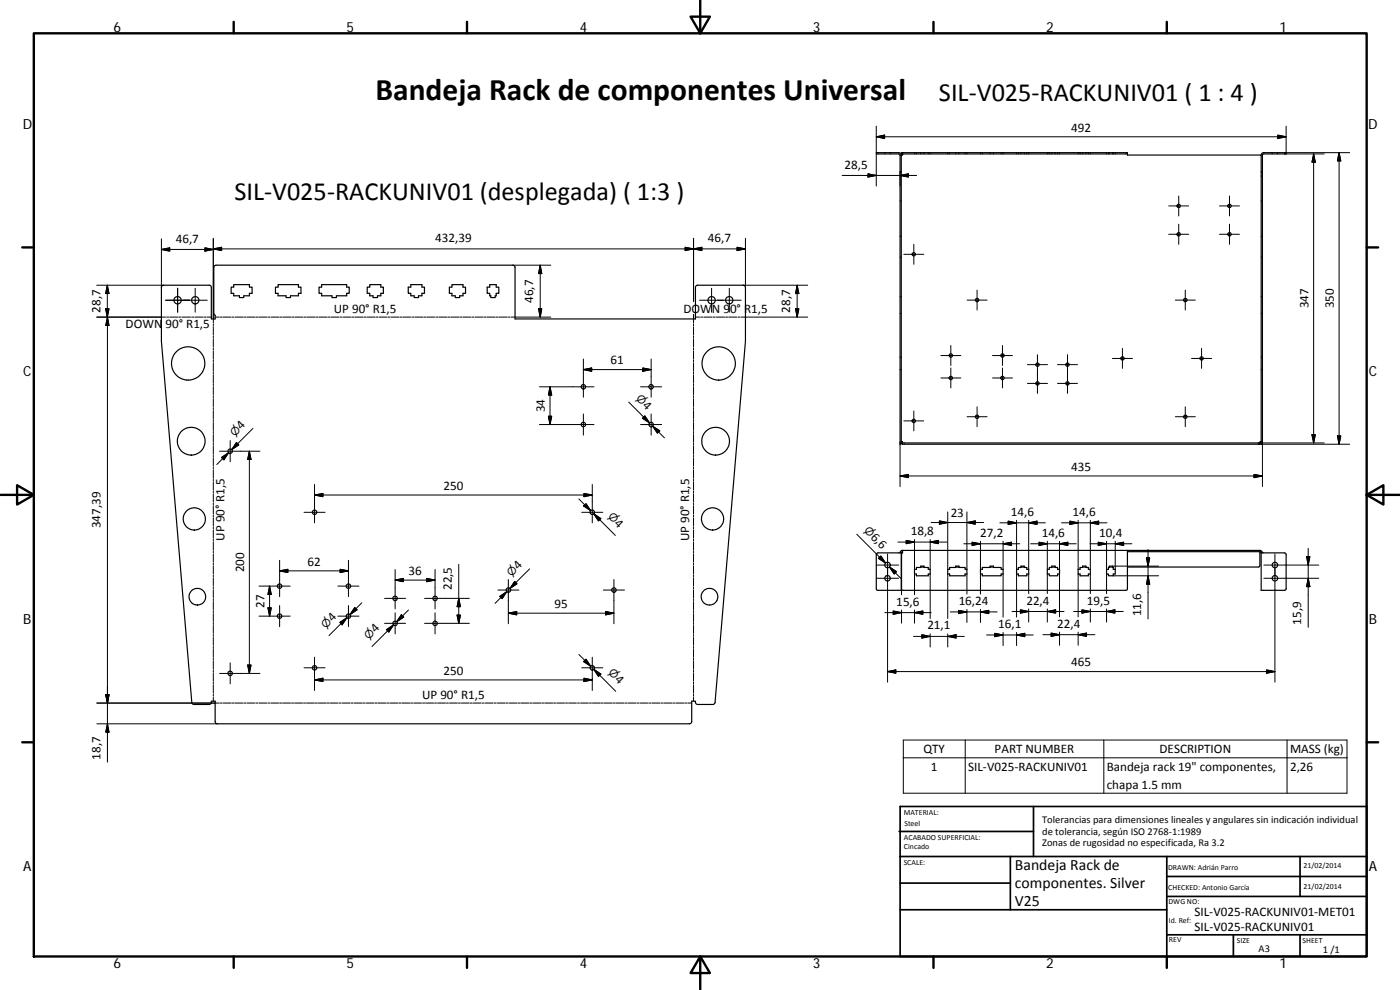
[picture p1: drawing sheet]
<svg xmlns="http://www.w3.org/2000/svg" width="420mm" height="297mm" viewBox="0 0 420 297" stroke-linecap="round" stroke-linejoin="round" font-family="sans-serif">
<g fill="none" stroke="#000" stroke-width=".3">
<path d="M263 37.9v7.9M386 37.9v7.9M260.5 52.2l2.5 .4-2.5 .5zM263 41l2.5-.5v1.1zM263 41h123M263 46.2v9.6M265.5 45.8v.1M265.5 46.1v.1M267.2 45.8v.1M267.2 46.1v.1M270.1 52.8h.1M270.1 46.5h.1"/>
<path d="M270.1 51.5v4.3M270.1 52.6l2.5-.4v.9zM270.4 52.8h.1M270.4 46.5h.1M270.9 45.8v.1M270.9 46.1v.1M274.5 45.8v.1M274.5 46.1v.1M275 45.8v.1M275 46.1v.1M275.1 52.6h-22.4M276.3 45.8v.1"/>
<path d="M276.3 46.1v.1M277.3 45.8v.1M277.3 46.1v.1M278.6 45.8v.1M278.6 46.1v.1M279.2 45.8v.1M279.2 46.1v.1M284.4 45.8v.1M284.4 46.1v.1M285 45.8v.1M285 46.1v.1M286.8 45.8v.1"/>
<path d="M286.8 46.1v.1M287.8 45.8v.1M287.8 46.1v.1M289.6 45.8v.1M289.6 46.1v.1M290.2 45.8v.1M290.2 46.1v.1M294.2 45.8v.1M294.2 46.1v.1M294.8 45.8v.1M294.8 46.1v.1M297.1 45.8v.1"/>
<path d="M297.1 46.1v.1M298.1 45.8v.1M298.1 46.1v.1M300.5 45.8v.1M300.5 46.1v.1M301 45.8v.1M301 46.1v.1M305.1 45.8v.1M305.1 46.1v.1M305.6 45.8v.1M305.6 46.1v.1M306.4 45.8v.1"/>
<path d="M306.4 46.1v.1M307.4 45.8v.1M307.4 46.1v.1M308.2 45.8v.1M308.2 46.1v.1M308.7 45.8v.1M308.7 46.1v.1M314.3 45.8v.1M314.3 46.1v.1M314.9 45.8v.1M314.9 46.1v.1M315.6 45.8v.1"/>
<path d="M315.6 46.1v.1M316.7 45.8v.1M316.7 46.1v.1M317.4 45.8v.1M317.4 46.1v.1M318 45.8v.1M318 46.1v.1M323.6 45.8v.1M323.6 46.1v.1M324.2 45.8v.1M324.2 46.1v.1M324.9 45.8v.1"/>
<path d="M324.9 46.1v.1M325.9 45.8v.1M325.9 46.1v.1M326.6 45.8v.1M326.6 46.1v.1M327.2 45.8v.1M327.2 46.1v.1M332.1 45.8v.1M332.1 46.1v.1M332.7 45.8v.1M332.7 46.1v.1M332.9 45.8v.1"/>
<path d="M332.9 46.1v.1M333.9 45.8v.1M333.9 46.1v.1M334.1 45.8v.1M334.1 46.1v.1M334.7 45.8v.1M334.7 46.1v.1M353.7 58.8v6M369 58.8v6M378.5 52.8h.1M378.5 46.5h.1M378.7 52.8h.2"/>
<path d="M378.7 46.5h.2M381.8 45.8v.1M381.8 46.1v.1M383.4 45.8v.1M383.4 46.1v.1M383.5 40.5l2.5 .5-2.5 .6zM385.5 46.2h11.9M385.5 45.8h19.6M394.2 46.2v86.7M394.2 46.2l.5 2.5h-1zM401.9 45.8v87.5M401.9 45.8l.5 2.5h-1z"/>
<path d="M48.4 71.7v14.6M48.4 74.8l2.5-.4v1zM48.4 74.8h15.6M61.5 74.4l2.5 .4-2.5 .6zM64 71.5v25.4M64 74.7l2.5-.5v1zM64 74.7h159.7M153.9 79.6h11.4M162.1 79.6v15.5M162.1 79.6l.5 2.5h-1zM205.6 74.2l2.5 .5-2.5 .5zM208.1 71.5v18.9"/>
<path d="M208.1 74.7l2.5-.5v1zM221.2 74.2l2.5 .5-2.5 .5zM223.7 71.5v14.8M270.1 77.2h.1M270.1 70.9h.1M270.1 60.3h.1M270.4 77.2h.1M270.4 70.9h.1M270.4 60.3h.1M271.2 76.3h6M274.2 73.3v6M350.7 70.3h6"/>
<path d="M350.7 61.8h6M353.7 67.3v6M366 70.3h6M366 61.8h6M369 67.3v6M378.5 77.2h.1M378.5 70.9h.1M378.5 60.3h.1M378.7 77.2h.2M378.7 70.9h.2M378.7 60.3h.2M29 95.1h20.7"/>
<path d="M29 85.6h20.1M31.7 92.6h1l-.5 2.5zM32.2 85.6l.5 2.5h-1zM32.2 85.6v9.5M32.2 95.1l.5 2.5h-1zM32.2 95.1v133.6M49.7 90.1h12.5M50 95.1h.6M50.9 95.1h2.6M53.3 86.5v7.2M53.8 95.1h.6M54.7 95.1h2.5"/>
<path d="M57.5 95.1h.6M58.5 95.1h2.4M58.6 86.5v7.2M61.2 95.1h.7M62.2 95.1h1.2M64 97.2v.6M64 98.1v2.4M64.6 95.1h1.2M66.1 95.1h.6M67 95.1h2.4M69.7 95.1h.6M70.6 95.1h2.4"/>
<path d="M73.3 95.1h.6M74.2 95.1h2.4M76.9 95.1h.6M77.8 95.1h2.4M80.5 95.1h.6M81.4 95.1h2.4M84.1 95.1h.6M85 95.1h2.4M87.7 95.1h.6M88.6 95.1h2.4M91.3 95.1h.6M92.2 95.1h2.4"/>
<path d="M94.9 95.1h.6M95.8 95.1h2.4M98.5 95.1h.6M99.4 95.1h2.4M102.1 95.1h.6M103 95.1h2.4M105.7 95.1h.6M106.6 95.1h2.4M109.3 95.1h.6M110.2 95.1h2.4M112.9 95.1h.6M113.8 95.1h2.4"/>
<path d="M116.5 95.1h.6M117.4 95.1h2.4M120.1 95.1h.6M121 95.1h2.4M123.7 95.1h.6M124.6 95.1h2.4M127.3 95.1h.6M128.2 95.1h2.4M130.9 95.1h.6M131.8 95.1h2.4M134.5 95.1h.6M135.4 95.1h2.4"/>
<path d="M138.1 95.1h.6M139 95.1h2.4M141.7 95.1h.6M142.6 95.1h2.4M145.3 95.1h.6M146.2 95.1h2.4M148.9 95.1h.6M149.8 95.1h2.4M152.5 95.1h.6M161.6 92.6h1l-.5 2.5zM165.3 95.1h-11.9M208.1 94.4v2.5"/>
<path d="M208.1 97.2v.6M208.1 98.1v2.4M208.7 95.1h1.2M209.9 90.1h12.6M210.3 95.1h.6M211.2 95.1h2.5M213.6 86.5v7.2M214 95.1h.6M215 95.1h2.5M217.8 95.1h.6M218.7 95.1h2.5M218.9 86.5v7.2"/>
<path d="M221.5 95.1h.6M223 85.6h19.4M238.7 92.6h1l-.5 2.5zM239.2 85.6v9.5M239.2 85.6l.5 2.5h-1zM242.4 95.1h-19.9M270.1 94h.1M270.1 89h.1M270.4 94h.1M270.4 89h.1M290.2 90h6M293.2 87v6"/>
<path d="M352.7 90h6M355.7 87v6M378.5 94h.1M378.5 89h.1M378.7 94h.2M378.7 89h.2M64 100.8v.6M64 101.7v2.4M64 104.4v.6M64 105.3v2.4M64 108v.6M64 108.9v2.4"/>
<path d="M64 111.5v.6M64 112.4v2.4M64 115.1v.6M64 116v2.4M64 118.7v.6M64 119.6v2.4M161.9 116.1h16.4M165.1 116.1v11.3M165.1 116.1l.5 2.4h-1zM175.1 107.7v11.5M175.1 110.9l2.5-.5v1zM175.1 110.9h20.3"/>
<path d="M192.2 116.1h6.4M192.9 110.4l2.5 .5-2.5 .5zM195.4 107.7v11.5M208.1 100.8v.6M208.1 101.7v2.4M208.1 104.4v.6M208.1 105.3v2.4M208.1 107.9v.7M208.1 108.9v2.4M208.1 111.5v.6M208.1 112.4v2.4M208.1 115.1v.6"/>
<path d="M208.1 116v2.4M208.1 118.7v.6M208.1 119.6v2.4M270.1 110.9h.1M270.1 107.2h.1M270.4 110.9h.1M270.4 107.2h.1M282.4 113.4h6M282.4 106.7h6M285.4 103.7v6M285.4 110.4v6M297.9 113.4h6"/>
<path d="M297.9 106.7h6M300.9 103.7v6M300.9 110.4v6M308.3 115h6.1M308.3 109.4h6.1M311.4 106.4v11.6M317.4 115h6M317.4 109.4h6M320.4 106.4v11.6M333.9 107.5h6M336.9 104.5v6M357.6 107.5h6"/>
<path d="M360.6 104.5v6M378.5 110.9h.1M378.5 107.2h.1M378.7 110.9h.2M378.7 107.2h.2M64 122.3v.6M64 123.2v2.4M64 125.9v.6M64 126.8v2.4M64 129.5v.5M64 130.3v2.4M64 133v.6"/>
<path d="M64 133.9v2.4M64 136.6v.6M64 137.5v2.4M65.9 135.4h12.1M66.5 137.3l2.1-1.5-1.4 2.2zM68.6 135.8l-3.5 3.6M69.1 132.2v6.4M71 132.8l.7 .7-2.1 1.4zM74.8 135.4l.5 2.5h-1zM74.8 135.4v66.7M75.9 128.5l-6.3 6.4 1.7-1.8M161.9 127.4h16.4"/>
<path d="M164.6 124.9h1l-.5 2.5zM175.1 124.2v6.4M188.7 120.7l6.2 6.2-1.7-1.8M192.2 127.4h6.4M193.5 124.8l1.4 2.1-2.1-1.4zM195.4 124.2v6.4M195.9 127.9l3.5 3.5M195.9 127.9l2.1 1.4-.7 .7zM208.1 122.3v.6M208.1 123.2v2.4M208.1 125.9v.6M208.1 126.8v2.4"/>
<path d="M208.1 129.5v.5M208.1 130.3v2.4M208.1 133v.6M208.1 133.9v2.4M208.1 136.6v.6M208.1 137.5v2.4M270.1 132.5h.1M270.1 132.8v13.2M270.4 132.5h.1M271.2 126.3h6M274.2 123.3v6M290.2 125h6"/>
<path d="M293.2 122v6M352.7 125h6M355.7 122v6M377.6 132.9h19.8M377.6 133.3h27.5M378.5 132.5h.1M378.7 132.5h.2M378.9 132.8v13.2M393.7 130.4h1l-.5 2.5zM401.4 130.8h1l-.5 2.5zM64 140.2v.6M64 141.1v2.4"/>
<path d="M64 143.8v.6M64 144.7v2.4M64 147.4v.6M64 148.3v2.3M64 150.9v.7M64 151.8v2.4M64 154.5v.6M64 155.4v2.4M64 158.1v.6M64 159v2.4M91.2 153.7h6.4M94.4 148.5l2.5-.4v.9z"/>
<path d="M94.4 148.5h83.3M94.4 145.4v11.5M173.7 149.7l3.6 3.5M174.6 153.7h6.3M175.1 151.8l.8-.7 1.4 2.1zM175.2 148.1l2.5 .4-2.5 .5zM177.7 145.4v11.5M178.2 154.2l2.1 1.4-.7 .7zM180 156l-1.8-1.8 6.5 6.5M208.1 140.2v.6M208.1 141.1v2.4M208.1 143.8v.6"/>
<path d="M208.1 144.7v2.4M208.1 147.4v.6M208.1 148.3v2.3M208.1 150.9v.7M208.1 151.8v2.4M208.1 154.5v.6M208.1 155.4v2.4M208.1 158.1v.6M208.1 159v2.4M270.1 142.8l2.5-.5v1zM270.1 142.8h108.8M279.5 156.8h15.7"/>
<path d="M281.9 156.3l2.5 .5-2.5 .5zM284.4 153.6v17.2M290.2 153.6v17.2M290.2 156.8l2.5-.5v1zM300.1 156.9h13.6M302.6 156.4l2.5 .5-2.5 .5zM305.1 156.1v14.7M308.7 156.9l2.5-.5v1zM308.7 156.1v14.7M318.6 156.9h13.6M321.1 156.4l2.5 .5-2.5 .5zM323.6 156.1v14.7"/>
<path d="M327.2 156.1v14.7M327.2 156.9l2.5-.5v1zM376.4 142.3l2.5 .5-2.5 .5zM64 161.7v.6M64 162.6v2.4M64 165.3v.6M64 166.2v2.4M64 168.9v.6M64 169.8v2.3M64 172.5v.5M64 173.4v2.3M64 176v.6"/>
<path d="M64 176.9v2.4M64 179.6v.6M77.7 175.9h9.4M80.9 175.9l.5 2.5h-1zM80.9 175.9v9M83.9 171.3l2.5-.5v1zM83.9 171.3h20.7M83.9 168.1v10.9M101.4 175.9h6.3M102.1 170.8l2.5 .5-2.5 .5zM104.6 168.1v10.9M115.4 179.5h6.3"/>
<path d="M118.6 174.1l2.5-.6v1zM118.6 174.1h12M118.6 170.9v11.8M128.1 173.5l2.5 .6-2.5 .4zM130.6 170.9v11.8M137.7 169.3v17.7M137.7 179.5l.5 2.5h-1zM140.9 179.5h-13.5M149.4 177h6.3M150 178.9l2.1-1.4-1.4 2.1zM152.1 177.5l-3.5 3.5M152.6 173.9v13.3"/>
<path d="M154.5 174.4l.7 .8-2.2 1.4zM159 170.7l-6 5.9 1.8-1.8M181.1 177h6.3M184.2 173.9v13.3M208.1 161.7v.6M208.1 162.6v2.4M208.1 165.3v.6M208.1 166.2v2.4M208.1 168.9v.6M208.1 169.8v2.3M208.1 172.5v.5M208.1 173.4v2.3"/>
<path d="M208.1 176v.6M208.1 176.9v2.4M208.1 179.6v.6M257.1 160.3l8.7 8.7-1.8-1.8M263 173.5h6.7M263 169.5h6.7M263.6 167.5l.8-.7 1.4 2.2zM266.4 166.2v38.5M266.9 170.1l2.2 1.4-.7 .7zM266.9 170.1l3.6 3.6M269.5 162.6h14.7M270.6 176.7v1.8"/>
<path d="M272 162.1l2.5 .5-2.5 .5zM274.5 172.2v6.3M274.5 161.9v8.9M279.2 172.2v13.4M279.2 162.6l2.5-.5v1zM279.2 161.9v8.9M284.4 172.2v13.4M289.3 163.2h16.7M290.2 172.2v6M291.8 162.7l2.4 .5-2.4 .5zM294.2 162.4v8.4M294.2 172.2v6"/>
<path d="M301 163.2l2.6-.5v1zM301 162.4v8.4M301 172.2v13M305.1 172.2v13M308.7 172.2v5.9M309.3 163.2h13.7M311.8 162.7l2.5 .5-2.5 .5zM314.3 162.4v8.4M314.3 172.2v5.9M318 162.4v8.4M318 163.2l2.5-.5v1zM318 172.2v12.9"/>
<path d="M323.6 172.2v12.9M327.1 163.2h12.6M327.2 172.2v5.9M329.6 162.7l2.5 .5-2.5 .5zM332.1 162.4v8.4M332.1 172.2v5.9M333.9 169.9h13.8M334.1 172.8h13.6M334.7 162.4v8.4M334.7 163.2l2.5-.5v1zM344.1 167.4h.9l-.5 2.5zM344.5 164.9v20.8"/>
<path d="M344.5 172.8l.5 2.5h-.9zM379.3 173.5h16.5M379.3 169.5h16.5M382.6 166.2v38.5M392.1 167h1l-.5 2.5zM392.6 173.5l.5 2.5h-1zM392.6 164.5v23.7M64 180.5v2.4M64 183.2v.6M64 184.1v2.4M64 186.8v.6M64 187.7v2.4"/>
<path d="M64 190.4v.5M64 191.3v2.3M64 194v.6M64 194.8v2.4M64 197.5v.6M64 198.4v2.4M69.1 198.9v6.3M74.3 199.5h1l-.5 2.6zM77.7 184.9h9.4M80.4 182.4h1l-.5 2.5zM83.9 181.7v6.3M94.4 197.2v10"/>
<path d="M101.4 184.9h6.3M102 186.8l2.1-1.5-1.4 2.2zM102.3 187.1l1.8-1.8-5.4 5.4M104.6 181.7v6.3M106.5 182.3l.7 .7-2.2 1.4zM108.6 180.9l-3.6 3.5M115.4 187h6.3M116 188.9l2.1-1.4-1.4 2.1zM116.3 189.3l1.8-1.8-6.5 6.5M118.6 183.9v6.3M120.4 184.4l.8 .8-2.2 1.4zM122.6 183l-3.6 3.6"/>
<path d="M130.6 183.9v6.3M137.2 184.6h1l-.5 2.4zM140.9 187h-13.5M152.6 184l2.5-.5v1zM152.6 184h31.6M173.7 196.4l3.6 3.5M175.9 197.8l1.4 2.1-2.2-1.4zM177.7 197.2v10M181.7 183.5l2.5 .5-2.5 .5zM208.1 180.5v2.4M208.1 183.2v.6M208.1 184.1v2.4"/>
<path d="M208.1 186.8v.6M208.1 187.7v2.4M208.1 190.4v.5M208.1 191.3v2.3M208.1 194v.6M208.1 194.8v2.4M208.1 197.5v.6M208.1 198.4v2.4M265.5 183.8h14M268.1 183.3l2.5 .5-2.5 .5zM270.6 183v4M274.2 190.9h15.2"/>
<path d="M274.5 183v4M274.5 183.8l2.5-.5v1zM276.7 190.4l2.5 .5-2.5 .6zM279.2 190.2v3.9M284.4 190.2v3.9M284.4 190.9l2.5-.5v1.1zM285.2 183.6h14.1M287.7 183.1l2.5 .5-2.5 .5zM290.2 182.8v4M294.2 183.6l2.5-.5v1zM294.2 182.8v4M296.1 190.5h14"/>
<path d="M298.5 190l2.5 .5-2.5 .5zM301 189.8v3.9M303.7 183.5h15.6M305.1 190.5l2.5-.5v1zM305.1 189.8v3.9M306.2 183l2.5 .5-2.5 .5zM308.7 182.7v3.9M313 190.4h15.6M314.3 183.5l2.5-.5v1zM314.3 182.7v3.9M315.5 189.9l2.5 .5-2.5 .5zM318 189.7v3.9"/>
<path d="M322.2 183.5h14.9M323.6 190.4l2.5-.5v1zM323.6 189.7v3.9M324.7 183l2.5 .5-2.5 .5zM327.2 182.7v3.9M332.1 182.7v3.9M332.1 183.5l2.5-.5v1zM29.1 217.2h36.1M31.7 208.4h1l-.5 2.5zM32.2 217.2l.5 2.5h-1zM64 201.1v.6M64 202v2.4"/>
<path d="M64 204.7v.6M64 205.6v2.4M64 208.3v.6M64 209.2v1.2M65.8 210.9h-36.7M65.9 202.1h12.1M66.1 210.9h.6M67 210.9h2.4M69.6 210.9h.6M70.5 210.9h2.4M73.2 210.9h.6M74.1 210.9h2.4"/>
<path d="M76.8 210.9h.6M77.7 210.9h2.4M80.4 210.9h.6M81.3 210.9h2.4M83.9 210.9h.6M84.8 210.9h2.4M87.5 210.9h.6M88.4 210.9h2.4M91.1 210.9h.6M91.2 200.4h6.4M92 210.9h2.4M94.4 204l2.5-.5v1z"/>
<path d="M94.4 204h83.3M94.6 210.9h.7M95.6 210.9h2.3M98.2 210.9h.6M99.1 210.9h2.4M101.8 210.9h.6M102.7 210.9h2.4M105.4 210.9h.6M106.3 210.9h2.4M109 210.9h.6M109.9 210.9h2.3M112.5 210.9h.6"/>
<path d="M113.4 210.9h2.4M116.1 210.9h.6M117 210.9h2.4M119.7 210.9h.6M120.6 210.9h2.4M123.2 210.9h.7M124.2 210.9h2.3M126.8 210.9h.7M127.7 210.9h2.4M130.4 210.9h.6M131.3 210.9h2.4M134 210.9h.6"/>
<path d="M134.9 210.9h2.4M137.6 210.9h.6M138.5 210.9h2.3M141.1 210.9h.6M142 210.9h2.4M144.7 210.9h.6M145.6 210.9h2.4M148.3 210.9h.6M149.2 210.9h2.4M151.9 210.9h.6M152.8 210.9h2.3M155.4 210.9h.7"/>
<path d="M156.3 210.9h2.4M159 210.9h.6M159.9 210.9h2.4M162.6 210.9h.6M163.5 210.9h2.4M166.1 210.9h.7M167.1 210.9h2.3M169.7 210.9h.6M170.6 210.9h2.4M173.3 210.9h.6M174.2 210.9h2.4M174.6 200.4h6.3"/>
<path d="M175.2 203.5l2.5 .5-2.5 .5zM176.9 210.9h.6M177.8 210.9h2.4M178.2 200.8l2.1 1.4-.7 .8zM180 202.6l-1.8-1.8 6.6 6.6M180.5 210.9h.6M181.4 210.9h2.3M184 210.9h.6M184.9 210.9h2.4M187.6 210.9h.6M188.5 210.9h2.4M191.2 210.9h.6"/>
<path d="M192.1 210.9h2.4M194.8 210.9h.6M195.7 210.9h2.3M198.3 210.9h.7M199.2 210.9h2.4M201.9 210.9h.6M202.8 210.9h2.4M205.5 210.9h.6M206.4 210.9h1.2M208.1 201.1v.6M208.1 202v2.4M208.1 204.7v.6"/>
<path d="M208.1 205.6v2.4M208.1 208.3v.6M208.1 209.2v1.2M266.4 201.5l2.4-.5v1zM266.4 201.5h116.2M380.1 201l2.5 .5-2.5 .5zM271.1 222h133.2v16h-133.2zM271.1 227.4h133.2M289.7 222v16M331.3 222v16M386.3 222v16"/>
</g>
<g fill="none" stroke="#000" stroke-width=".36">
<path d="M270.5 46.5v86.8h-.4v-81.8h.4M270.6 45.8h67.8v.4h-67.8zM270.9 46.2v.3h-.4l-.2-.5-.6-.2h-6.7v.4l7 .1 .1 5.2M338.4 46.2v.3h40.1M378.5 46.5v5M378.5 46.5l.2-.5 .6-.2h6.7v.4h-6.7l-.4 .3v86.8h-.4v-81.8h.4M48.7 85.8l.4-.2 14 .1 .3 .6v9.4h1.2v-1.1l-.4-.6v-13.8l.2-.4 .4-.2h89.1l.6 .3 .1 .3v15.5h54.1v-9.4l.3-.6h14.4l.3 .6v16.1l-9.3 108.7-.5 .3h-4.5l-.6-.4-.1-.6h-1.1v6.1l-.2 .5-.5 .2-142-.1-.3-.6v-6.1h-1.2v.6l-.6 .4h-4.6l-.6-.5-9.2-108.5v-16.1zM69.4 86.1h.7v-.7h4.8v.7h.8v1.9h-.8v.8h-1.7v.5h-1.4v-.5h-1.7v-.8h-.7zM82.7 86.1h.7v-.7h6.2v.7h.7v1.9h-.7v.8h-2.4v.5h-1.4v-.5h-2.4v-.8h-.7zM95.7 86.1h.8v-.7h7.5v.7h.8v1.9h-.8v.8h-3v.5h-1.4v-.5h-3.1v-.8h-.8zM110.2 86.1h.8v-.7h3.3v.7h.8v1.9h-.8v.8h-1v.5h-1.4v-.5h-.9v-.8h-.8zM122.5 86.1h.8v-.7h3.3v.7h.8v1.9h-.8v.8h-1v.5h-1.3v-.5h-1v-.8h-.8z"/>
<path d="M134.9 86.1h.7v-.7h3.3v.7h.8v1.9h-.8v.8h-.9v.5h-1.4v-.5h-1v-.8h-.7zM146.2 86.1h.8v-.7h1.9v.7h.8v1.9h-.8v.8h-.3v.5h-1.3v-.5h-.3v-.8h-.8zM270.5 132.5h.4v.4M270.9 132.9h107.2v.4h-107.2zM378.5 132.5h-.4v.4M263.2 166l7.3-.1v11.2h-7l-.5-.3v-10.4zM270.9 165.5l-.4 .4M270.9 165.1l-.6 .3-.2 .5M270.9 165.1v.8l-.3 .5v10.3l.2 .4h.3h66.9l.4-.4v-11.6M270.9 165.1h107.2l.5 .3 .3 .5M274.5 170.8h.5v-.5h1.3v-.4h1v.4h1.3v.5h.6v1.4h-.6v.6h-3.6v-.6h-.5zM276.3 170.1h1"/>
<path d="M284.4 170.8h.6v-.5h1.8v-.4h1v.4h1.8v.5h.6v1.4h-.6v.6h-4.6v-.6h-.6zM286.8 170.1h1M294.2 170.8h.6v-.5h2.3v-.4h1v.4h2.4v.5h.5v1.4h-.5v.6h-5.7v-.6h-.6zM297.1 170.1h1M305.1 170.8h.5v-.5h.8v-.4h1v.4h.8v.5h.5v1.4h-.5v.6h-2.6v-.6h-.5zM306.4 170.1h1M314.3 170.8h.6v-.5h.7v-.4h1.1v.4h.7v.5h.6v1.4h-.6v.6h-2.5v-.6h-.6zM315.6 170.1h1.1M323.6 170.8h.6v-.5h.7v-.4h1v.4h.7v.5h.6v1.4h-.6v.6h-2.4v-.6h-.6zM324.9 170.1h1M332.9 169.9h1l.2 .9h.6v1.4h-.6v.6h-1.4v-.6h-.6v-1.4h.6zM332.9 170.1h1"/>
<path d="M338.4 165.5h39.7M378.1 165.5l.4 .4M378.1 165.5v4.1l-.1 .3-.4 .2h-39.2M378.5 165.9h7l.4 .2 .1 10.6-.2 .4h-7.3z"/>
<circle cx="274.2" cy="76.3" r=".5"/>
<circle cx="353.7" cy="61.8" r=".5"/>
<circle cx="353.7" cy="70.3" r=".51"/>
<circle cx="369" cy="61.8" r=".5"/>
<circle cx="369" cy="70.3" r=".51"/>
<circle cx="53.3" cy="90.1" r="1.1"/>
<circle cx="58.6" cy="90.1" r="1.1"/>
<circle cx="213.6" cy="90.1" r="1.1"/>
<circle cx="218.9" cy="90.1" r="1.1"/>
<circle cx="293.2" cy="90" r=".5"/>
<circle cx="355.7" cy="90" r=".49"/>
<circle cx="56.5" cy="109.1" r="5"/>
<circle cx="175.1" cy="116" r=".67"/>
<circle cx="195.4" cy="116.1" r=".67"/>
<circle cx="215.7" cy="109" r="5"/>
<circle cx="285.4" cy="113.4" r=".5"/>
<circle cx="285.4" cy="106.7" r=".51"/>
<circle cx="300.8" cy="113.4" r=".5"/>
<circle cx="300.9" cy="106.7" r=".51"/>
<circle cx="311.4" cy="109.4" r=".5"/>
<circle cx="311.4" cy="115" r=".5"/>
<circle cx="320.4" cy="115" r=".5"/>
<circle cx="320.4" cy="109.4" r=".5"/>
<circle cx="336.9" cy="107.5" r=".5"/>
<circle cx="360.6" cy="107.5" r=".5"/>
<circle cx="57.4" cy="132.4" r="4.2"/>
<circle cx="69.1" cy="135.4" r=".67"/>
<circle cx="175.1" cy="127.4" r=".67"/>
<circle cx="195.4" cy="127.4" r=".66"/>
<circle cx="214.8" cy="132.4" r="4.2"/>
<circle cx="274.2" cy="126.3" r=".5"/>
<circle cx="293.2" cy="125" r=".5"/>
<circle cx="355.7" cy="125" r=".49"/>
<circle cx="58.3" cy="155.7" r="3.3"/>
<circle cx="94.4" cy="153.7" r=".66"/>
<circle cx="177.7" cy="153.7" r=".67"/>
<circle cx="213.8" cy="155.7" r="3.3"/>
<circle cx="59.2" cy="179" r="2.49"/>
<circle cx="83.9" cy="175.9" r=".67"/>
<circle cx="104.6" cy="175.9" r=".67"/>
<circle cx="118.6" cy="179.5" r=".67"/>
<circle cx="130.6" cy="179.6" r=".66"/>
<circle cx="152.6" cy="177" r=".67"/>
<circle cx="184.2" cy="177" r=".67"/>
<circle cx="212.9" cy="179" r="2.49"/>
<circle cx="266.4" cy="173.5" r=".82"/>
<circle cx="266.4" cy="169.5" r=".82"/>
<circle cx="382.6" cy="173.5" r=".83"/>
<circle cx="382.6" cy="169.5" r=".83"/>
<circle cx="83.9" cy="184.9" r=".67"/>
<circle cx="104.6" cy="184.9" r=".66"/>
<circle cx="118.6" cy="187" r=".67"/>
<circle cx="130.6" cy="187" r=".66"/>
<circle cx="69.1" cy="202" r=".67"/>
<circle cx="94.4" cy="200.4" r=".66"/>
<circle cx="177.7" cy="200.4" r=".67"/>
</g>
<g fill="none" stroke="#000" stroke-width=".71">
<path d="M10.1 10h400.1v277h-400.1zM70.1 6.6v3.4M140.2 6.6v3.4M207.3 5h5.8l-2.9 5zM210.2 0v10M280.2 6.6v3.4M350.2 6.6v3.4M6.7 74.2h3.4M410.2 74.2h3.4M.2 148.5h9.9M5.1 145.6l5 2.9-5 2.9zM410.2 148.5l5-2.9v5.8z"/>
<path d="M410.2 148.5h9.9M6.7 222.7h3.4M410.2 222.7h3.4M70.1 287v3.4M140.2 287v3.4M210.2 287l2.9 5h-5.8zM210.2 287v10M280.2 287v3.4M350.2 287v3.4"/>
</g>
<g fill="none" stroke="#000" stroke-width=".51">
<path d="M269.8 249.5h40.4M270.1 257h140.1M270.1 242h140.1v45h-140.1zM303.2 257v16M310.2 242v15M350.2 257v30M390.2 257v12M270.1 273h80.1M270.1 265h33.1M350.2 269h60M350.2 263h60M350.2 280.5h60"/>
<path d="M370.2 280.5v6.5M390.2 280.5v6.5"/>
</g>
<g fill="#000" stroke="#000" stroke-width=".3">
<path d="M260.5 52.2l2.5 .4-2.5 .5zM263 41l2.5-.5v1.1zM270.1 52.6l2.5-.4v.9zM383.5 40.5l2.5 .5-2.5 .6zM394.2 46.2l.5 2.5h-1zM401.9 45.8l.5 2.5h-1zM48.4 74.8l2.5-.4v1zM61.5 74.4l2.5 .4-2.5 .6zM64 74.7l2.5-.5v1zM205.6 74.2l2.5 .5-2.5 .5zM208.1 74.7l2.5-.5v1zM221.2 74.2l2.5 .5-2.5 .5z"/>
<path d="M31.7 92.6h1l-.5 2.5zM32.2 85.6l.5 2.5h-1zM32.2 95.1l.5 2.5h-1zM161.6 92.6h1l-.5 2.5zM162.1 79.6l.5 2.5h-1zM238.7 92.6h1l-.5 2.5zM239.2 85.6l.5 2.5h-1zM165.1 116.1l.5 2.4h-1zM175.1 110.9l2.5-.5v1zM192.9 110.4l2.5 .5-2.5 .5zM66.5 137.3l2.1-1.5-1.4 2.2zM71 132.8l.7 .7-2.1 1.4z"/>
<path d="M74.8 135.4l.5 2.5h-1zM164.6 124.9h1l-.5 2.5zM193.5 124.8l1.4 2.1-2.1-1.4zM195.9 127.9l2.1 1.4-.7 .7zM393.7 130.4h1l-.5 2.5zM401.4 130.8h1l-.5 2.5zM94.4 148.5l2.5-.4v.9zM175.1 151.8l.8-.7 1.4 2.1zM175.2 148.1l2.5 .4-2.5 .5zM178.2 154.2l2.1 1.4-.7 .7zM270.1 142.8l2.5-.5v1zM281.9 156.3l2.5 .5-2.5 .5z"/>
<path d="M290.2 156.8l2.5-.5v1zM302.6 156.4l2.5 .5-2.5 .5zM308.7 156.9l2.5-.5v1zM321.1 156.4l2.5 .5-2.5 .5zM327.2 156.9l2.5-.5v1zM376.4 142.3l2.5 .5-2.5 .5zM80.9 175.9l.5 2.5h-1zM83.9 171.3l2.5-.5v1zM102.1 170.8l2.5 .5-2.5 .5zM118.6 174.1l2.5-.6v1zM128.1 173.5l2.5 .6-2.5 .4zM150 178.9l2.1-1.4-1.4 2.1z"/>
<path d="M154.5 174.4l.7 .8-2.2 1.4zM263.6 167.5l.8-.7 1.4 2.2zM266.9 170.1l2.2 1.4-.7 .7zM272 162.1l2.5 .5-2.5 .5zM279.2 162.6l2.5-.5v1zM291.8 162.7l2.4 .5-2.4 .5zM301 163.2l2.6-.5v1zM311.8 162.7l2.5 .5-2.5 .5zM318 163.2l2.5-.5v1zM329.6 162.7l2.5 .5-2.5 .5zM334.7 163.2l2.5-.5v1zM344.1 167.4h.9l-.5 2.5z"/>
<path d="M344.5 172.8l.5 2.5h-.9zM392.1 167h1l-.5 2.5zM392.6 173.5l.5 2.5h-1zM74.3 199.5h1l-.5 2.6zM80.4 182.4h1l-.5 2.5zM102 186.8l2.1-1.5-1.4 2.2zM106.5 182.3l.7 .7-2.2 1.4zM116 188.9l2.1-1.4-1.4 2.1zM120.4 184.4l.8 .8-2.2 1.4zM137.2 184.6h1l-.5 2.4zM137.7 179.5l.5 2.5h-1zM152.6 184l2.5-.5v1z"/>
<path d="M175.9 197.8l1.4 2.1-2.2-1.4zM181.7 183.5l2.5 .5-2.5 .5zM268.1 183.3l2.5 .5-2.5 .5zM276.7 190.4l2.5 .5-2.5 .6zM274.5 183.8l2.5-.5v1zM284.4 190.9l2.5-.5v1.1zM287.7 183.1l2.5 .5-2.5 .5zM294.2 183.6l2.5-.5v1zM298.5 190l2.5 .5-2.5 .5zM306.2 183l2.5 .5-2.5 .5zM305.1 190.5l2.5-.5v1zM315.5 189.9l2.5 .5-2.5 .5z"/>
<path d="M314.3 183.5l2.5-.5v1zM324.7 183l2.5 .5-2.5 .5zM323.6 190.4l2.5-.5v1zM332.1 183.5l2.5-.5v1zM31.7 208.4h1l-.5 2.5zM32.2 217.2l.5 2.5h-1zM94.4 204l2.5-.5v1zM175.2 203.5l2.5 .5-2.5 .5zM178.2 200.8l2.1 1.4-.7 .8zM266.4 201.5l2.4-.5v1zM380.1 201l2.5 .5-2.5 .5z"/>
</g>
<text font-size="9.4" x="112.7" y="29.9">Bandeja Rack de componentes Universal</text>
<g font-size="7.9">
<text x="281.8" y="30.3">SIL‐V025‐RACKUNIV01 ( 1 : 4 )</text>
<text x="70.3" y="60">SIL‐V025‐RACKUNIV01 (desplegada) ( 1:3 )</text>
</g>
<g font-size="4.7">
<text x="304.6" y="261.2">Bandeja Rack de</text>
<text x="304.6" y="266.6">componentes. Silver</text>
<text x="304.6" y="272">V25</text>
</g>
<g font-size="4.2">
<text x="34" y="9.6">6</text>
<text x="104" y="9.6">5</text>
<text x="174" y="9.6">4</text>
<text x="244" y="9.6">3</text>
<text x="314" y="9.6">2</text>
<text x="384" y="9.6">1</text>
<text x="6.8" y="38.7">D</text>
<text x="410.6" y="38.7">D</text>
<text x="7" y="112.9">C</text>
<text x="410.8" y="112.9">C</text>
<text x="7" y="187.1">B</text>
<text x="410.8" y="187.1">B</text>
<text x="7" y="261.3">A</text>
<text x="410.8" y="261.3">A</text>
<text x="34" y="290.4">6</text>
<text x="104" y="290.4">5</text>
<text x="174" y="290.4">4</text>
<text x="244" y="290.4">3</text>
<text x="314" y="290.4">2</text>
<text x="384" y="290.4">1</text>
</g>
<g font-size="3.9">
<text x="321.5" y="39.5">492</text>
<text x="253.5" y="50.6">28,5</text>
<text x="52.8" y="72.8">46,7</text>
<text x="130.6" y="72.6">432,39</text>
<text x="212.4" y="72.6">46,7</text>
<text x="30.2" y="93.9" transform="rotate(-90 30.2 93.9)">28,7</text>
<text x="100.2" y="93.9">UP 90° R1,5</text>
<text x="160" y="90.8" transform="rotate(-90 160 90.8)">46,7</text>
<text x="205.1" y="93.9">DOWN 90° R1,5</text>
<text x="237.2" y="93.9" transform="rotate(-90 237.2 93.9)">28,7</text>
<text x="392.7" y="92.6" transform="rotate(-90 392.7 92.6)">347</text>
<text x="400.3" y="92.6" transform="rotate(-90 400.3 92.6)">350</text>
<text x="37.7" y="98.6">DOWN</text>
<text x="49.7" y="98.6">90° R1,5</text>
<text x="183.2" y="109.3">61</text>
<text x="163.5" y="123.7" transform="rotate(-90 163.5 123.7)">34</text>
<text x="192.7" y="121.7" transform="rotate(45 192.7 121.7)">4</text>
<text x="72.4" y="129" transform="rotate(-45 72.4 129)">4</text>
<text x="321.5" y="141.3">435</text>
<text x="133.1" y="147">250</text>
<text x="285.3" y="155.2">23</text>
<text x="303.4" y="154.7">14,6</text>
<text x="321.9" y="154.7">14,6</text>
<text x="30.2" y="158.5" transform="rotate(-90 30.2 158.5)">347,39</text>
<text x="184.3" y="157.1" transform="rotate(45 184.3 157.1)">4</text>
<text x="261.2" y="161.3" transform="rotate(45 261.2 161.3)">6,6</text>
<text x="273.3" y="160.5">18,8</text>
<text x="294.2" y="161.1">27,2</text>
<text x="312.6" y="161.1">14,6</text>
<text x="329.9" y="161.1">10,4</text>
<text x="67.4" y="162.2" transform="rotate(-90 67.4 162.2)">UP 90° R1,5</text>
<text x="206.9" y="162.4" transform="rotate(-90 206.9 162.4)">UP 90° R1,5</text>
<text x="73.3" y="171.7" transform="rotate(-90 73.3 171.7)">200</text>
<text x="92.3" y="169.7">62</text>
<text x="122.6" y="172.5">36</text>
<text x="155.5" y="171.1" transform="rotate(-45 155.5 171.1)">4</text>
<text x="135.6" y="177.1" transform="rotate(-90 135.6 177.1)">22,5</text>
<text x="79.4" y="182.4" transform="rotate(-90 79.4 182.4)">27</text>
<text x="166.4" y="182.4">95</text>
<text x="269" y="181.7">15,6</text>
<text x="287.7" y="181.5">16,24</text>
<text x="308" y="181.4">22,4</text>
<text x="326.2" y="181.4">19,5</text>
<text x="342.5" y="185" transform="rotate(-90 342.5 185)">11,6</text>
<text x="99.7" y="186.6" transform="rotate(-45 99.7 186.6)">4</text>
<text x="112.7" y="189.9" transform="rotate(-45 112.7 189.9)">4</text>
<text x="278.3" y="188.9">21,1</text>
<text x="299.6" y="188.4">16,1</text>
<text x="317.3" y="188.4">22,4</text>
<text x="390.5" y="187.4" transform="rotate(-90 390.5 187.4)">15,9</text>
<text x="133.1" y="202.4">250</text>
<text x="184.4" y="204" transform="rotate(45 184.4 204)">4</text>
<text x="321.5" y="199.9">465</text>
<text x="126.7" y="209.6">UP 90° R1,5</text>
<text x="30.2" y="227.9" transform="rotate(-90 30.2 227.9)">18,7</text>
<text x="277.1" y="226">QTY</text>
<text x="298.5" y="226">PART NUMBER</text>
<text x="348" y="226">DESCRIPTION</text>
<text x="387.1" y="226.1">MASS (kg)</text>
<text x="279.4" y="231.3">1</text>
<text x="290.6" y="231.3">SIL‐V025‐RACKUNIV01</text>
<text x="332.2" y="231.4">Bandeja rack 19&quot; componentes,</text>
<text x="387.1" y="231.3">2,26</text>
<text x="332.2" y="236.7">chapa 1.5 mm</text>
<text x="358.5" y="274.9">SIL‐V025‐RACKUNIV01‐MET01</text>
<text x="358.5" y="279.4">SIL‐V025‐RACKUNIV01</text>
</g>
<g font-size="3.3">
<text x="190.7" y="119.7" transform="rotate(45 190.7 119.7)">⌀</text>
<text x="70.5" y="131" transform="rotate(-45 70.5 131)">⌀</text>
<text x="182.3" y="155.2" transform="rotate(45 182.3 155.2)">⌀</text>
<text x="259.2" y="159.3" transform="rotate(45 259.2 159.3)">⌀</text>
<text x="153.5" y="173.1" transform="rotate(-45 153.5 173.1)">⌀</text>
<text x="97.8" y="188.6" transform="rotate(-45 97.8 188.6)">⌀</text>
<text x="110.7" y="191.9" transform="rotate(-45 110.7 191.9)">⌀</text>
<text x="182.4" y="202" transform="rotate(45 182.4 202)">⌀</text>
</g>
<g font-size="3.1">
<text x="312.8" y="246.8">Tolerancias para dimensiones lineales y angulares sin indicación individual</text>
<text x="312.8" y="250.4">de tolerancia, según ISO 2768‐1:1989</text>
<text x="312.8" y="254">Zonas de rugosidad no especificada, Ra 3.2</text>
<text x="377.7" y="285.6">A3</text>
<text x="397" y="285.9">1 /1</text>
</g>
<g font-size="2.4">
<text x="271.2" y="244.4">MATERIAL:</text>
<text x="271.3" y="251.9">ACABADO SUPERFICIAL:</text>
<text x="271.4" y="247.9">Steel</text>
<text x="271.3" y="254.6">Cincado</text>
<text x="271.2" y="259.7">SCALE:</text>
<text x="350.6" y="260.9">DRAWN: Adrián Parro</text>
<text x="391.2" y="260.6">21/02/2014</text>
<text x="350.6" y="267">CHECKED: Antonio García</text>
<text x="391.2" y="266.6">21/02/2014</text>
<text x="350.7" y="271.4">DWG NO:</text>
<text x="350.8" y="276.8">Id. Ref:</text>
<text x="350.8" y="282.8">REV</text>
<text x="371.2" y="282.9">SIZE</text>
<text x="390.9" y="282.9">SHEET</text>
</g>
</svg>
